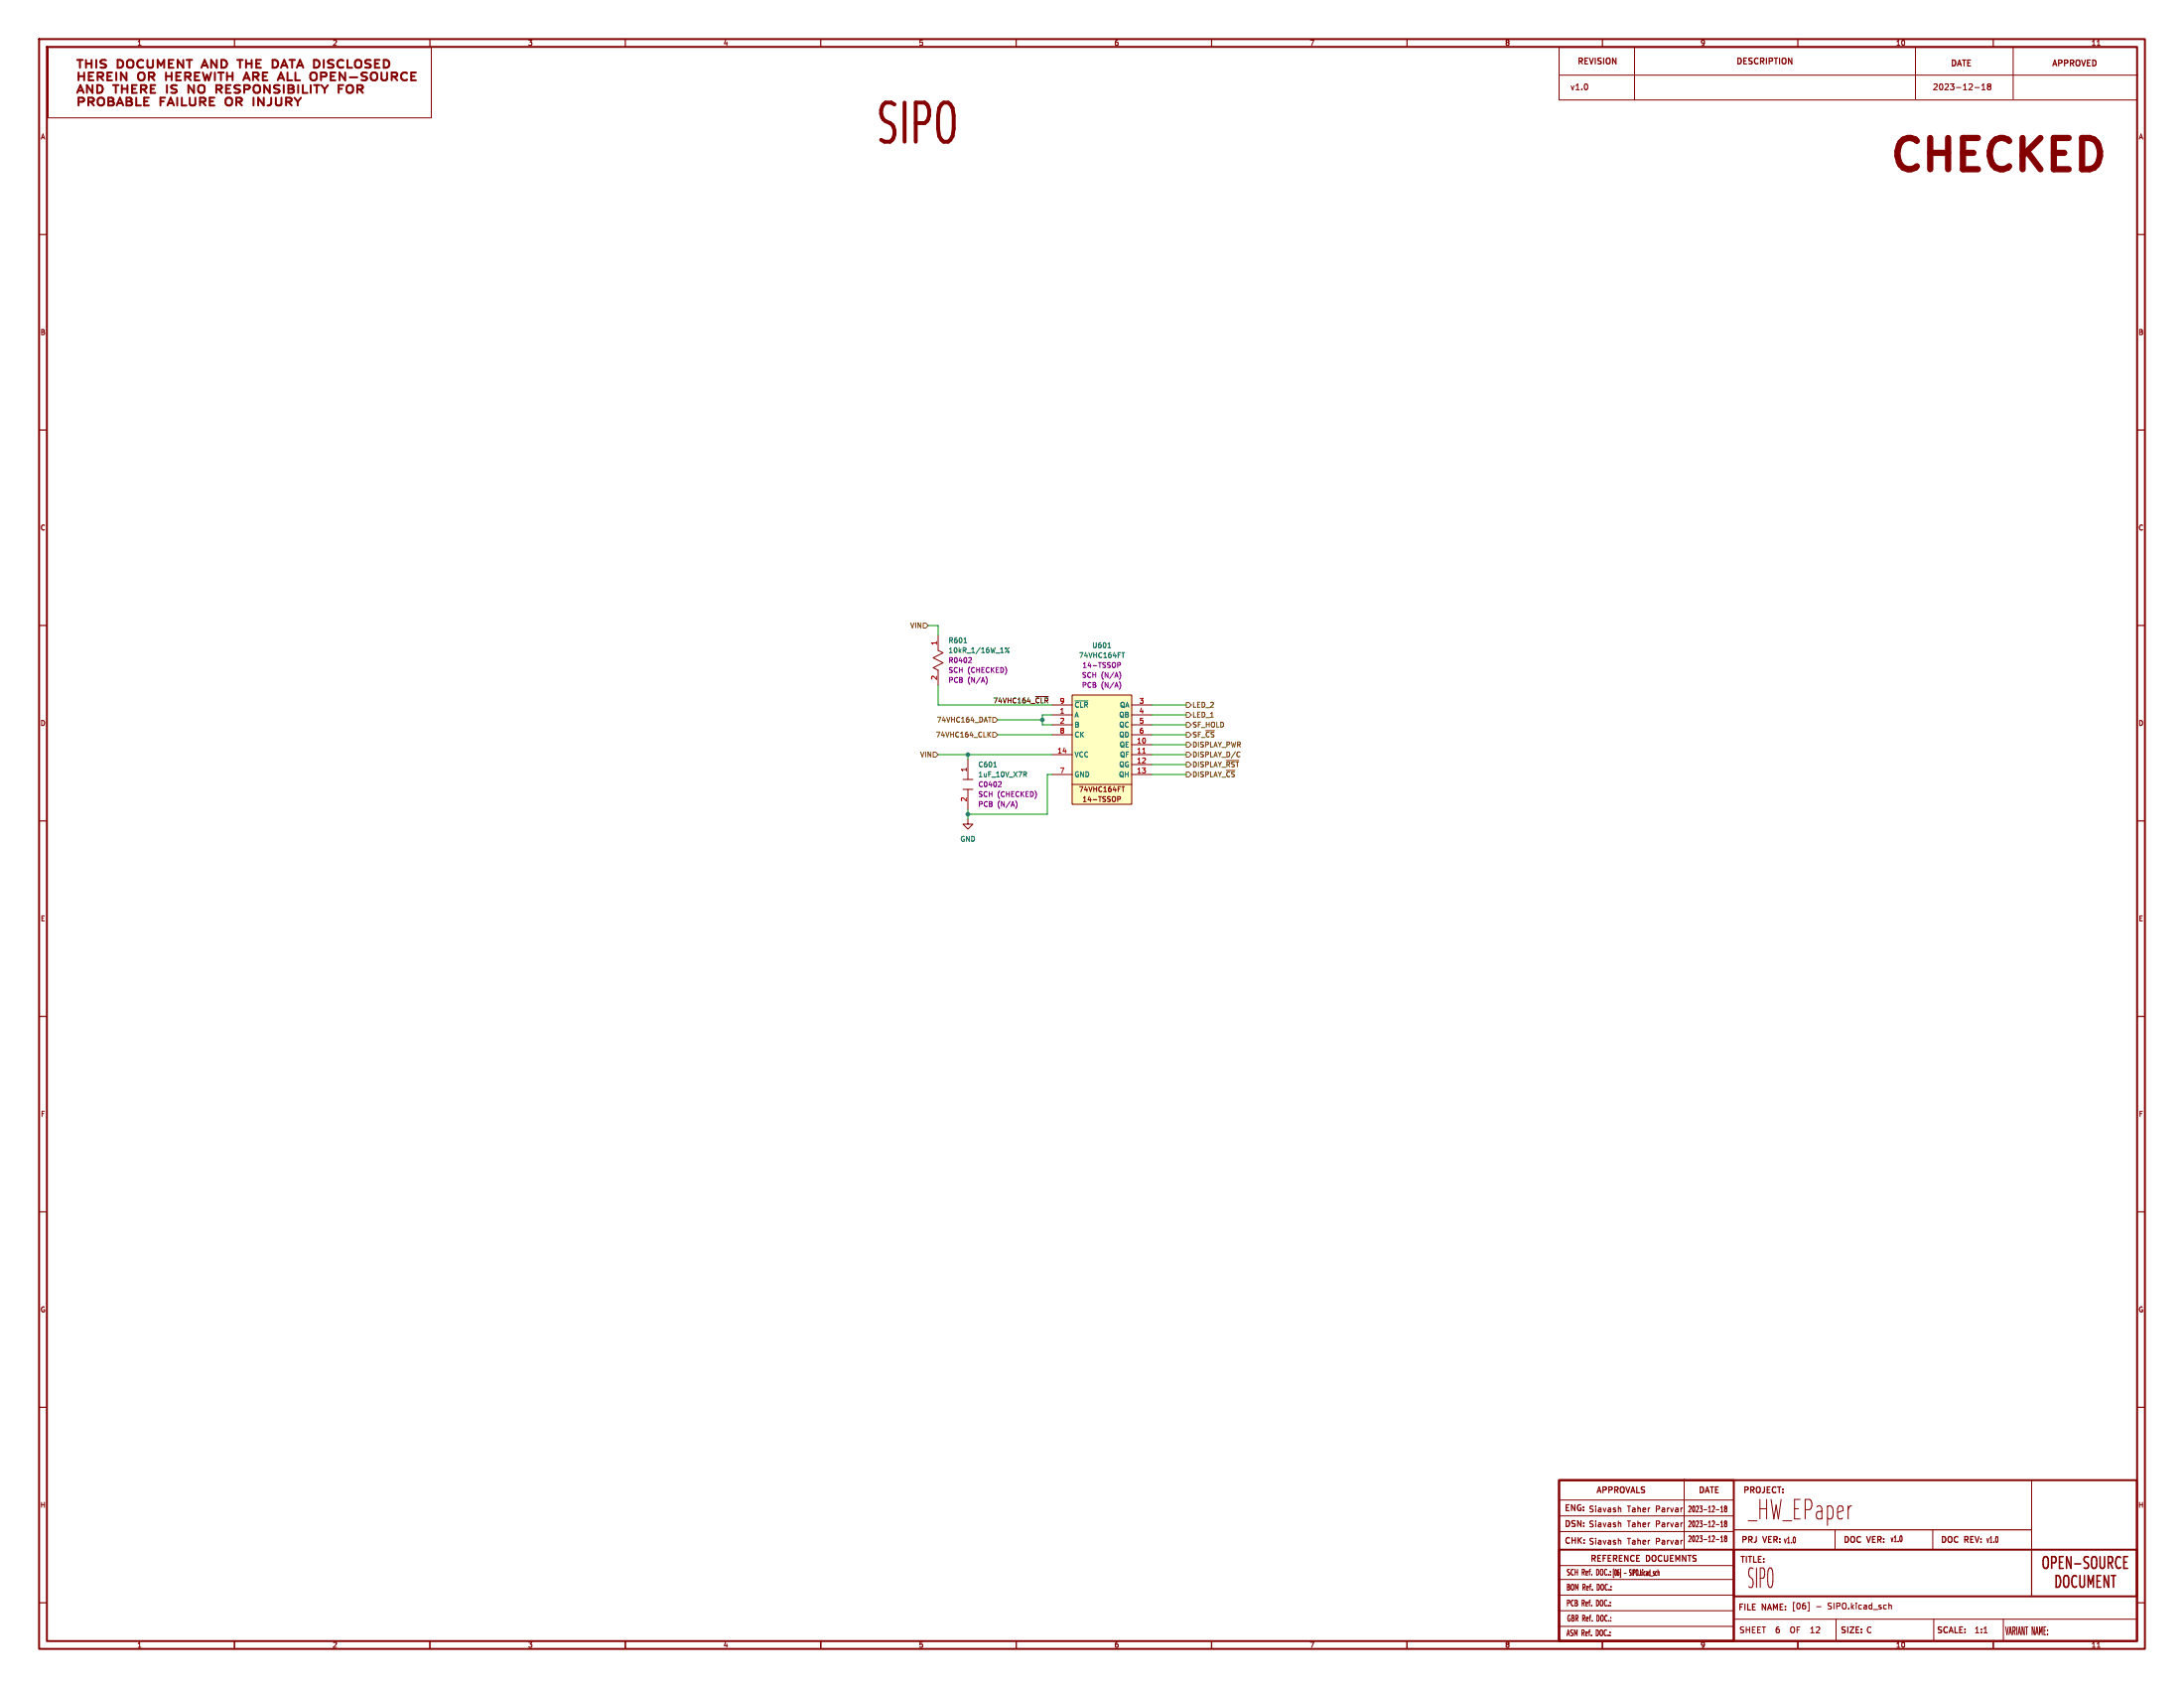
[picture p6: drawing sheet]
<svg xmlns="http://www.w3.org/2000/svg" width="559mm" height="432mm" viewBox="0 0 559 432" stroke-linecap="round" stroke-linejoin="round" font-family="sans-serif">
<g fill="none" stroke="#840000" stroke-width=".5">
<path d="M10 10h538.8v411.8h-538.8zM12 12h534.8v407.8h-534.8zM19.7 15.3h1.5M20.1 18.5v2M20.1 19.5h1.4M20.5 15.3v2M21.5 18.5v2M22 15.3v2M22 16.3h1.4M22.7 19.5h.9M23.4 15.3v2M23.9 18.5h-1.2v2"/>
<path d="M24.6 15.3v2M25 19.6l1.2-.1 .2-.6-.5-.4h-.9v2M25.6 19.6l.8 .9M27.1 15.4a1.04 1.04 0 0 0-1.4 .3l.2 .5 1.1 .4v.5a1.18 1.18 0 0 1-1.3 .1M27.5 19.5h.8M28.7 18.5h-1.2v2h1.2M29.7 18.5v2M30.1 15.3a1.07 1.07 0 0 1 1.4 1 1.07 1.07 0 0 1-1.4 1zM32.4 18.5v2l-1.5-2v2M32.6 15.6a.88 .88 0 0 1 .9-.3 .88 .88 0 0 1 .6 .7v.7a.85 .85 0 0 1-.8 .7 .85 .85 0 0 1-.8-.7zM36.6 15.5a.99 .99 0 0 0-1.5 .8 .99 .99 0 0 0 1.5 .8M37.7 15.3v1.6l.5 .4h.5l.4-.4v-1.6"/>
<path d="M38.1 19.6l1.2-.1 .2-.6-.5-.4h-.9v2M38.7 19.6l.8 .9M40.3 17.3v-2l.9 1.5 .8-1.5v2M42.5 19.5h1.4M42.5 18.5v2M43.2 16.3h.8M43.9 18.5v2M44.4 15.3h-1.2v2h1.2M45.1 19.5h.8M46.3 18.5h-1.2v2M46.9 15.3v2l-1.4-2v2M47.4 19.6l1.2-.1 .2-.6-.5-.4h-.9v2"/>
<path d="M47.7 15.3h1.4M48 19.6l.8 .9M48.4 15.3v2M49.9 19.5h.8M51.1 18.5h-1.2v2M51.5 17.3l.9-2 .8 2M51.8 16.8h1.2M51.9 18.5l.6 2 .5-1.4 .4 1.4 .6-2M55 18.5v2M55.5 15.3v2l-1.5-2v2M55.8 18.5h1.4M56.5 18.5v2"/>
<path d="M56.6 15.3a1.07 1.07 0 0 1 1.5 1 1.07 1.07 0 0 1-1.5 1zM58.1 18.5v2M58.1 19.5h1.4M59.5 18.5v2M60.7 15.3h1.4M61.4 15.3v2M62.5 20h1.2M63 16.3h1.4M63 15.3v2M64.4 15.3v2M64.7 19.6l1.2-.1 .3-.6-.5-.4h-1v2M65.3 19.6l.9 .9"/>
<path d="M65.6 16.3h.8M66.8 15.3h-1.2v2h1.2M67.2 19.5h.9M68.4 18.5h-1.2v2M69.7 15.3a1.07 1.07 0 0 1 1.5 1 1.07 1.07 0 0 1-1.5 1zM71.3 20h1.2M71.9 17.3l.8-2 .9 2M72.1 16.8h1.2M73.6 18.5v2M74 15.3h1.5M74.7 15.3v2M75.6 18.5v2"/>
<path d="M75.9 17.3l.9-2 .8 2M76.2 16.8h1.2M80.3 15.3a1.07 1.07 0 0 1 1.5 1 1.07 1.07 0 0 1-1.5 1zM82.1 19.6l1.2-.1 .3-.6-.5-.4h-1v2M82.8 15.3v2M84.6 19.5h.9M85.3 15.4a1.04 1.04 0 0 0-1.4 .3l.2 .5 1.1 .4v.5a1.18 1.18 0 0 1-1.3 .1M85.8 18.5h-1.2v2M87.8 15.5a.99 .99 0 0 0-1.5 .8 .99 .99 0 0 0 1.5 .8M88.3 18.5v2l-1.4-2v2M88.9 15.3v2h1.2M89.5 19.8h1.9"/>
<path d="M90.9 15.6a.88 .88 0 0 1 .9-.3 .88 .88 0 0 1 .7 .7v.7a.85 .85 0 0 1-.9 .7 .85 .85 0 0 1-.8-.7zM93.9 18.6a1.04 1.04 0 0 0-1.4 .3l.2 .5 1.1 .4 .1 .4M94.9 15.4a1.04 1.04 0 0 0-1.5 .3l.3 .5 1 .4v.5a1.18 1.18 0 0 1-1.3 .1M95.9 16.3h.9M97.1 15.3h-1.2v2h1.2M97.6 18.5v1.7M98.2 15.3a1.07 1.07 0 0 1 1.4 1 1.07 1.07 0 0 1-1.4 1zM99 18.5v1.7M100.2 19.6l1.2-.1 .2-.6-.4-.4h-1v2M100.8 19.6l.8 .9M104.1 18.7a.99 .99 0 0 0-1.2 .1 .99 .99 0 0 0-.2 1.3M105.2 19.5h.9"/>
<path d="M106.4 18.5h-1.2v2h1.2M20.1 26l1.2-.1 .2-.5-.4-.4h-1v2M22.6 26l1.2-.1 .2-.5-.4-.4h-1v2M23.2 26l.8 1M25.1 25.3a.88 .88 0 0 1 .9-.3 .88 .88 0 0 1 .6 .7v.6a.85 .85 0 0 1-.8 .7 .85 .85 0 0 1-.8-.7zM27.7 25h.9l.4 .4-.1 .4-.3 .1 .5 .4-.2 .6-1.2 .1zM27.7 25.9h.9M28.9 21.8h1.4M29.9 27l.8-2 .8 2M30.1 26.4h1.2M32.4 25h.8l.5 .4-.1 .4-.4 .1 .6 .4-.2 .6-1.2 .1zM32.4 25.9h.8"/>
<path d="M34.9 25v2h1.2M35.5 20.3a1.19 1.19 0 0 1 .4-1.8 .82 .82 0 0 1 1.1 .7l-.1 1.1M36.9 25.9h.8M38.1 25h-1.2v2h1.2M41.1 25.9h.8M42.2 25h-1.1v2M42.8 27l.9-2 .8 2M43.1 26.4h1.2M45.3 25v2M46.5 25v2h1.2M48.6 25v1.6l.4 .4h.5l.5-.4v-1.6M51.1 21.9a.97 .97 0 0 1 1.1 .2"/>
<path d="M51.2 26l1.2-.1 .2-.5-.5-.4h-.9v2M51.8 26l.8 1M52.2 23.5a.96 .96 0 0 1-1.1 .2M53.7 25.9h.8M54.9 25h-1.2v2h1.2M57.8 25.3a.88 .88 0 0 1 .9-.3 .88 .88 0 0 1 .7 .7v.6a.85 .85 0 0 1-.8 .7 .85 .85 0 0 1-.9-.7zM60.5 26l1.1-.1 .3-.5-.5-.4h-.9v2M60.9 22.8l.5 .4-.1 .4-.4 .2M61.1 26l.8 1M61.1 21.8l.3 .1M62.2 20.5l.9-2 .8 2M64.9 25v2"/>
<path d="M67.5 25v2l-1.4-2v2M69.4 25v1.4a.8 .8 0 0 1-1 .6M70.6 22.7l.7 .2 .2 .5-.4 .4h-.6M70.6 21.8l.9 .1M70.6 25v1.6l.5 .4h.4l.5-.4v-1.6M71.1 20.5l.8-2 .8 2M73.2 26l1.2-.1 .2-.5-.5-.4h-.9v2M73.8 26l.8 1M75.3 25l.9 1M76.2 26v1M77 25l-.8 1M79.5 20.3a1.19 1.19 0 0 1 .5-1.8 .82 .82 0 0 1 1.1 .7l-.2 1.1"/>
<path d="M82.2 21.8l.9 1M83.1 22.8v1M83.9 21.8l-.8 1M95 20.3a1.19 1.19 0 0 1 .5-1.8 .82 .82 0 0 1 1 .7l-.1 1.1M398.9 378.6h147.8v41.2h-147.8zM398.9 378.6h44.7v41.2h-44.7zM398.9 396.4h44.7v23.4h-44.7zM443.6 396.4h103.1v12h-103.1z"/>
</g>
<g fill="none" stroke="#840000" stroke-width=".3">
<path d="M60 10v2M110 10v2M160 10v2M210 10v2M260 10v2M310 10v2M360 10v2M410 10v2M460 10v2M510 10v2M10 60h2M546.8 60h2"/>
<path d="M10 110h2M546.8 110h2M10 160h2M546.8 160h2M10 210h2M546.8 210h2M10 260h2M546.8 260h2M10 310h2M546.8 310h2M10 360h2M546.8 360h2"/>
<path d="M443.6 391.3h76.2M519.8 396.7v11.7M10 410h2M60 419.8v2M110 419.8v2M160 419.8v2M210 419.8v2M260 419.8v2M310 419.8v2M360 419.8v2M410 419.8v2M460 419.8v2"/>
<path d="M510 419.8v2M546.8 410h2"/>
</g>
<g fill="none" stroke="#840000" stroke-width=".25">
<path d="M12.3 12.1h98.1v18h-98.1zM398.9 12.1h147.8v13.5h-147.8zM398.9 19.2h148.1M418.2 12.1v13.5M490.1 12.1v13.2M515.1 12.1v13.2M536.6 11.6h.7M505.3 22.4h1.1M507.1 23h.8M507.1 21.9l.4-.4v1.5M508.8 22.1l-.3 .3 .1 .4 .2 .2 .4-.1 .2-.2-.1-.5-.2-.1M508.8 22.1l-.3-.3 .3-.3h.4l.2 .2-.3 .4"/>
<path d="M508.8 22.1h.3M240 162.6v3.8l1.3 .6-2.5 1.3 2.5 1.2-2.5 1.3 1.2 .7v3.8M274.3 177.8h15.3v27.9h-15.3zM246.4 199.4h2.5M247.6 194.3v5.1M269.2 182.9h5.1M269.2 193h5.1M269.2 198.1h5.1M269.2 185.4h5.1M269.2 180.3h5.1M269.2 188h5.1M289.6 182.9h5"/>
<path d="M289.6 190.5h5M289.6 193h5M289.6 195.6h5M289.6 198.1h5M289.6 185.4h5M289.6 180.3h5M289.6 188h5M246.4 201.9h2.5M247.6 209.6v1.2h1.3l-1.3 1.3-1.2-1.3h1.2M247.6 201.9v5.1M274.3 200.7h15.3M286 204.4h.6v-.5l-.6-.1v1.2"/>
<path d="M287 201.2h.7M287.4 201.2v1.3M430.9 378.4v17.8M519.8 378.6v17.6M398.9 383.7h44.7M398.9 387.8h44.7M398.9 391.8h44.7M414.3 385.8l.4 .2v.8M414.3 389.6l.4 .2v.8M414.3 394l.4 .2v.8M439.1 390h.8M439.1 386.2h.8"/>
<path d="M439.1 393.8h.8M440.3 390.6h.6M440.3 385.7l.3-.4v1.5M440.3 389.5l.3-.4v1.5M440.3 393.3l.3-.4v1.5M440.3 386.8h.6M440.3 394.4h.6M441.4 389.7l-.2 .3 .2 .6 .4-.3-.2-.6M441.4 389.7a.34 .34 0 0 1-.2-.5 .34 .34 0 0 1 .6 0 .34 .34 0 0 1-.2 .5M441.4 385.9a.34 .34 0 0 1-.2-.5 .34 .34 0 0 1 .6 0 .34 .34 0 0 1-.2 .5M441.4 385.9l-.2 .3 .2 .6 .4-.3-.2-.6M441.4 393.5a.34 .34 0 0 1-.2-.5 .34 .34 0 0 1 .6 0 .34 .34 0 0 1-.2 .5"/>
<path d="M441.4 393.5l-.2 .3 .2 .6 .4-.3-.2-.6M441.4 389.7h.2M441.4 385.9h.2M441.4 393.5h.2M469.5 391.3v4.9M494.5 391.3v4.9M398.7 404h44.7M398.7 408h44.7M398.7 412h44.7M398.7 416h44.7M398.9 400.5h44.7M443.6 414.2h102.9"/>
<path d="M458.4 416.2l-.2 .5 .2 .9M462.5 409.9h.4v2.2h-.4M463.3 417.7h.9M463.3 416.6l.4-.4v1.5M464.8 411h1.1M469.8 414.2v5.3M483.3 410.1v1.5M483.3 410.7h.6v.9M494.8 414.2v5.3M507.6 417.7h.9M512.6 414.2v5.4M536.6 421.4h.7"/>
</g>
<g fill="none" stroke="#840000" stroke-width=".4">
<path d="M523 398.3l.2-.1 .6 .1a2.55 2.55 0 0 1-.2 2.9l-.6-.1a2.96 2.96 0 0 1 0-2.8zM524.9 399.8h.8l.3-.3 .1-.7-.4-.6h-.8v3M526.9 399.6h.7M527.9 398.2h-1v3h1M529.9 398.2v3l-1.2-3v3M534.4 398.3l-.3-.1a.79 .79 0 0 0-.9 .7 .79 .79 0 0 0 .8 .9 .75 .75 0 0 1 .3 1 .75 .75 0 0 1-1.1 .3M535.4 398.3l.2-.1 .6 .1a2.54 2.54 0 0 1-.2 2.9l-.6-.1a2.98 2.98 0 0 1 0-2.8zM537.3 398.2v2.4l.4 .6 .6-.1 .2-.5v-2.4M539.4 399.8h.8l.3-.3 .1-.7-.4-.6h-.8v3M539.9 399.8l.7 1.4M542.6 398.5l-.4-.3a1.27 1.27 0 0 0-.9 1.7 1.1 1.1 0 0 0 .9 1.3l.4-.3M543.4 399.6h.7"/>
<path d="M544.4 398.2h-1v3h1M526.1 403h.5a2 2 0 0 1 0 3h-.5zM528.3 403.2l.2-.2 .5 .2a2.55 2.55 0 0 1-.2 2.8l-.5-.1a2.98 2.98 0 0 1 0-2.7zM530.8 400.1h1.6M531.3 403.3l-.4-.3a1.27 1.27 0 0 0-.8 1.7 1.1 1.1 0 0 0 .8 1.3l.4-.3M532.2 403v2.5l.4 .5h.3l.4-.5v-2.5M534.3 406v-3l.6 2.2 .7-2.2v3M536.6 404.5h.6M537.5 403h-.9v3h.9M539.5 403v3l-1.1-3v3M540.2 403h1.1M540.8 403v3"/>
</g>
<path d="M274.3 177.8h15.3v27.9h-15.3z" fill="#ffffc2" stroke="#ffffc2" stroke-width=".25"/>
<path d="M292.3 192.6h.8" fill="none" stroke="#a90000" stroke-width=".25"/>
<g fill="none" stroke="#006464" stroke-width=".25">
<path d="M246.6 164.4h.7M258.2 165.7l-1 1.2M275.1 179.3h3.3M283.5 165.7h.7M287 166.9h.7M287.4 166.9v1.3M254.2 196.2h.8M261.9 197.4h.5l.2 .3-.1 .3-.6 .1M262.2 198.1l.4 .6"/>
<circle cx="257.4" cy="165.9" r=".18"/>
<circle cx="258" cy="166.8" r=".18"/>
</g>
<path d="M248.3 168.2l.2 .3v.3l-.7 .7h.7M252.3 173.2a1.47 1.47 0 0 1-.1 1.9M286 170.2l.6-.1v-.5l-.6-.1v1.3M286.4 171.8a1.46 1.46 0 0 1 0 2M286.4 174.4a1.46 1.46 0 0 1 0 1.9M255.9 200l.3 .2-.1 .3-.7 .7h.8M259.9 204.9a1.47 1.47 0 0 1 0 1.9" fill="none" stroke="#840084" stroke-width=".25"/>
<g fill="none" stroke="#725600" stroke-width=".25">
<path d="M236.2 159.4h.7l.6 .6-.6 .7h-.7zM303.5 179.7h.7l.6 .6-.6 .7h-.7zM238.8 192.4h.6l.6 .6-.6 .7h-.6zM252.9 183.5h.7M252.9 187.8l.6 .7M253.5 187.3l-.8 .7M254 183.5h.6l.7 .7-.7 .6h-.6zM254 187.3h.6l.7 .7-.7 .6h-.6zM303.5 197.5h.7l.6 .6-.6 .7h-.7zM303.5 194.9h.7l.6 .7-.6 .6h-.7zM303.5 187.3h.7l.6 .7-.6 .6h-.7zM303.5 184.8h.7l.6 .6-.6 .7h-.7z"/>
<path d="M303.5 182.2h.7l.6 .7-.6 .6h-.7zM303.5 192.4h.7l.6 .6-.6 .7h-.7zM303.5 189.9h.7l.6 .6-.6 .6h-.7zM313.7 194.5h3.2M317 192.3l.2 .2M317.2 193.5l-.2 .1"/>
</g>
<path d="M264.9 178.2h3.3" fill="none" stroke="#0f0f0f" stroke-width=".25"/>
<g fill="none" stroke="#009600" stroke-width=".25">
<path d="M237.5 160h2.5v2.6M240 175.3v5h29.2M240 193h29.2M247.6 193v1.3M255.3 188h13.9M255.3 184.2h11.4M269.2 182.9h-2.5v2.5h2.5M269.2 198.1h-1.2v10.2h-20.4M294.6 185.4h8.9M294.6 182.9h8.9M294.6 193h8.9M294.6 195.6h8.9"/>
<path d="M294.6 190.5h8.9M294.6 188h8.9M294.6 198.1h8.9M294.6 180.3h8.9M247.6 207v2.6"/>
</g>
<g fill="#009600" stroke="#009600" stroke-width=".25">
<circle cx="266.7" cy="184.2" r=".46"/>
<circle cx="247.6" cy="193" r=".46"/>
<circle cx="247.6" cy="208.3" r=".46"/>
</g>
<text font-size="13.9" fill="#840000" x="223.6" y="38.2">SIPO</text>
<text font-size="11.1" fill="#840000" x="481.8" y="46.1">CHECKED</text>
<g font-size="7" fill="#840000">
<text x="447.2" y="389.1">_HW_EPaper</text>
<text x="446.9" y="406.6">SIPO</text>
</g>
<g font-size="2.8" fill="#840000">
<text x="19.2" y="23">THIS</text>
<text x="30.2" y="23">DOCUMENT</text>
<text x="53" y="23">AND</text>
<text x="63.1" y="23">THE</text>
<text x="72.8" y="23">DATA</text>
<text x="84.4" y="23">DISCLOSED</text>
<text x="513" y="418.5">VARIANT NAME:</text>
</g>
<g font-size="2.1" fill="#840000">
<text x="403.5" y="16.9">REVISION</text>
<text x="444.1" y="16.9">DESCRIPTION</text>
<text x="499" y="17.4">DATE</text>
<text x="524.9" y="17.4">APPROVED</text>
<text x="401.7" y="23.3">v1.0</text>
<text x="494.4" y="23.3">2023-12-18</text>
<text x="408.3" y="382.4">APPROVALS</text>
<text x="434.5" y="382.4">DATE</text>
<text x="445.9" y="382.4">PROJECT:</text>
<text x="400.2" y="386.9">ENG: Siavash</text>
<text x="416.3" y="387.1">Taher</text>
<text x="423.6" y="387.1">Parvar</text>
<text x="431.8" y="387.1">2023-12-18</text>
<text x="400.2" y="391">DSN: Siavash</text>
<text x="400.2" y="395.3">CHK: Siavash</text>
<text x="416.3" y="390.9">Taher</text>
<text x="416.3" y="395.3">Taher</text>
<text x="423.6" y="390.9">Parvar</text>
<text x="423.6" y="395.3">Parvar</text>
<text x="431.8" y="390.9">2023-12-18</text>
<text x="431.8" y="394.7">2023-12-18</text>
<text x="445.4" y="395.1">PRJ</text>
<text x="451.3" y="395.1">VER:v1.0</text>
<text x="471.6" y="395.1">DOC</text>
<text x="477.9" y="395.1">VER: v1.0</text>
<text x="496.4" y="395.1">DOC</text>
<text x="502.8" y="395.1">REV: v1.0</text>
<text x="406.8" y="399.9">REFERENCE</text>
<text x="421.3" y="399.9">DOCUEMNTS</text>
<text x="445.1" y="400.2">TITLE:</text>
<text x="400.7" y="407.1">BOM Ref. DOC.:</text>
<text x="400.7" y="403.3">SCH Ref. DOC.:[06]</text>
<text x="415.6" y="403.3">- SIPO.kicad_sch</text>
<text x="400.7" y="411.2">PCB Ref. DOC.:</text>
<text x="444.6" y="412.3">FILE</text>
<text x="450.9" y="412.3">NAME: [06]</text>
<text x="467.7" y="411.9">SIPO.kicad_sch</text>
<text x="400.7" y="418.8">ASM Ref. DOC.:</text>
<text x="400.8" y="415.1">GBR Ref. DOC.:</text>
<text x="444.9" y="418">SHEET</text>
<text x="454.6" y="418">6</text>
<text x="458.9" y="418">OF</text>
<text x="464.7" y="418">12</text>
<text x="470.8" y="418.2">SIZE: C</text>
<text x="495.4" y="418.2">SCALE:</text>
<text x="505.1" y="418">1:1</text>
</g>
<g font-size="1.8" fill="#840000">
<text x="35" y="11.9">1</text>
<text x="85" y="11.9">2</text>
<text x="135" y="11.9">3</text>
<text x="185" y="11.9">4</text>
<text x="235" y="11.9">5</text>
<text x="285" y="11.9">6</text>
<text x="335" y="11.9">7</text>
<text x="385" y="11.9">8</text>
<text x="435" y="11.9">9</text>
<text x="485" y="11.9">10</text>
<text x="535" y="11.9">11</text>
<text x="10.3" y="35.9">A</text>
<text x="547.1" y="35.9">A</text>
<text x="10.3" y="85.9">B</text>
<text x="547.1" y="85.9">B</text>
<text x="10.3" y="135.9">C</text>
<text x="547.1" y="135.9">C</text>
<text x="10.3" y="185.9">D</text>
<text x="547.1" y="185.9">D</text>
<text x="275.9" y="202.8">74VHC164FT</text>
<text x="276.8" y="205.3">14-TSSOP</text>
<text x="10.3" y="235.9">E</text>
<text x="547.1" y="235.9">E</text>
<text x="10.3" y="285.9">F</text>
<text x="547.1" y="285.9">F</text>
<text x="10.3" y="335.9">G</text>
<text x="547.1" y="335.9">G</text>
<text x="10.2" y="385.9">H</text>
<text x="547" y="385.9">H</text>
<text x="35" y="421.7">1</text>
<text x="85" y="421.7">2</text>
<text x="135" y="421.7">3</text>
<text x="185" y="421.7">4</text>
<text x="235" y="421.7">5</text>
<text x="285" y="421.7">6</text>
<text x="335" y="421.7">7</text>
<text x="385" y="421.7">8</text>
<text x="435" y="421.7">9</text>
<text x="485" y="421.7">10</text>
<text x="535" y="421.7">11</text>
</g>
<g font-size="1.8" fill="#725600">
<text x="232.8" y="160.9">VIN</text>
<text x="239.6" y="185">74VHC164_DAT</text>
<text x="305" y="183.7">LED_1</text>
<text x="305" y="181.2">LED_2</text>
<text x="239.3" y="188.8">74VHC164_CLK</text>
<text x="305" y="188.8">SF_~{CS}</text>
<text x="305" y="186.3">SF_HOLD</text>
<text x="305" y="191.4">DISPLAY_PWR</text>
<text x="235.3" y="193.9">VIN</text>
<text x="305" y="196.4">DISPLAY_~{RST}</text>
<text x="305" y="193.9">DISPLAY_D/C</text>
<text x="305" y="199">DISPLAY_~{CS}</text>
</g>
<g font-size="1.8" fill="#a90000">
<text x="239.8" y="165.2" transform="rotate(-90 239.8 165.2)">1</text>
<text x="239.8" y="174.1" transform="rotate(-90 239.8 174.1)">2</text>
<text x="271.1" y="182.6">1</text>
<text x="271.1" y="185.2">2</text>
<text x="271.1" y="180.1">9</text>
<text x="291.4" y="180.1">3</text>
<text x="291.4" y="182.6">4</text>
<text x="291.4" y="185.2">5</text>
<text x="271.1" y="187.7">8</text>
<text x="290.8" y="190.2">10</text>
<text x="291.4" y="187.7">6</text>
<text x="247.4" y="197.6" transform="rotate(-90 247.4 197.6)">1</text>
<text x="270.5" y="192.8">14</text>
<text x="271.1" y="197.9">7</text>
<text x="290.8" y="192.8">11</text>
<text x="290.8" y="195.3">12</text>
<text x="290.8" y="197.9">13</text>
<text x="247.4" y="205.2" transform="rotate(-90 247.4 205.2)">2</text>
</g>
<g font-size="1.8" fill="#006464">
<text x="242.6" y="164.7">R601</text>
<text x="242.6" y="167.2">10kR_1/16W_1%</text>
<text x="279.4" y="166">U601</text>
<text x="275.9" y="168.5">74VHC164FT</text>
<text x="274.8" y="183.7">A</text>
<text x="274.8" y="181.2">~{CLR}</text>
<text x="286.2" y="183.7">QB</text>
<text x="286.4" y="181.2">QA</text>
<text x="274.8" y="186.3">B</text>
<text x="274.8" y="188.8">CK</text>
<text x="286.2" y="186.3">QC</text>
<text x="286.2" y="188.8">QD</text>
<text x="286.4" y="191.4">QE</text>
<text x="250.2" y="196.4">C601</text>
<text x="274.8" y="193.9">VCC</text>
<text x="286.2" y="196.4">QG</text>
<text x="286.4" y="193.9">QF</text>
<text x="250.2" y="199">1uF_10V_X7R</text>
<text x="274.8" y="199">GND</text>
<text x="286.2" y="199">QH</text>
<text x="245.6" y="215.5">GND</text>
</g>
<g font-size="1.8" fill="#840084">
<text x="242.6" y="172.3">SCH</text>
<text x="242.6" y="169.8">R0402</text>
<text x="247.6" y="172.3">(CHECKED)</text>
<text x="276.7" y="173.6">SCH</text>
<text x="276.8" y="171">14-TSSOP</text>
<text x="281.7" y="173.6">(N/A)</text>
<text x="242.6" y="174.9">PCB</text>
<text x="247.6" y="174.9">(N/A)</text>
<text x="276.7" y="176.1">PCB</text>
<text x="281.7" y="176.1">(N/A)</text>
<text x="250.2" y="201.5">C0402</text>
<text x="250.2" y="204.1">SCH</text>
<text x="250.2" y="206.6">PCB</text>
<text x="255.2" y="204.1">(CHECKED)</text>
<text x="255.2" y="206.6">(N/A)</text>
</g>
<text font-size="1.8" fill="#0f0f0f" x="254" y="180">74VHC164_~{CLR}</text>
</svg>
